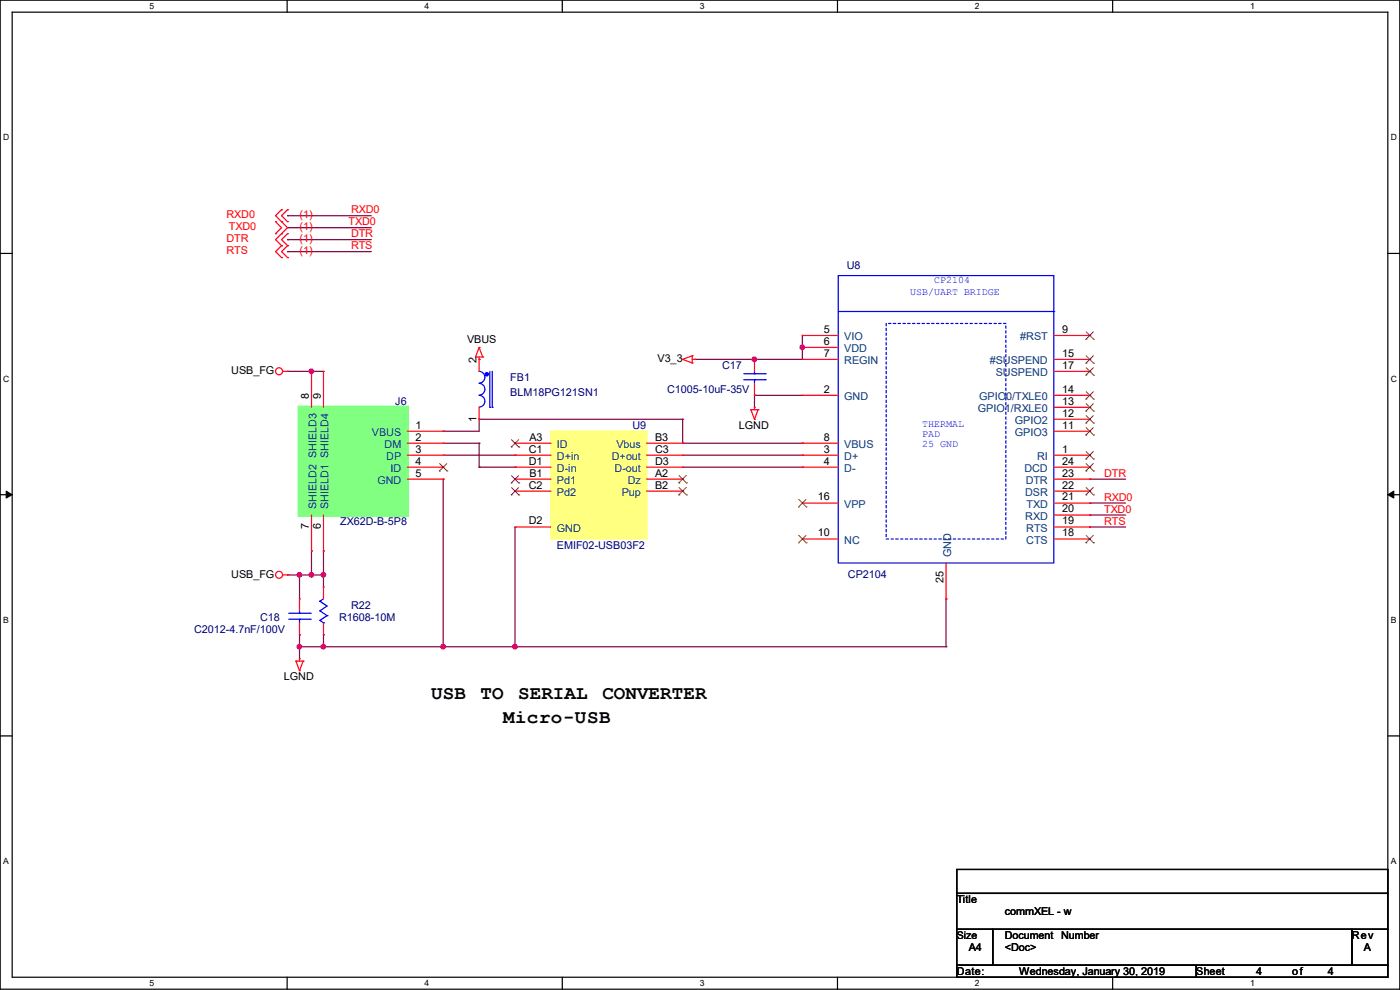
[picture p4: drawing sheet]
<svg xmlns="http://www.w3.org/2000/svg" width="297mm" height="210mm" viewBox="0 0 297 210" stroke-linecap="round" stroke-linejoin="round" font-family="sans-serif">
<path d="M0 0h297v209.8h-297zM2.6 2.6h291.8v204.7h-291.8z" fill="none" stroke="#000" stroke-width=".25"/>
<g fill="#fff">
<path d="M31.7 .3h1v2h-1z"/>
<path d="M31.7 207.6h1v1.9h-1z"/>
</g>
<path d="M60.9 0v2.6M60.9 207.3v2.5" fill="none" stroke="#000" stroke-width=".25"/>
<g fill="#fff">
<path d="M90.1 .3h1v2h-1z"/>
<path d="M90.1 207.6h1v1.9h-1z"/>
</g>
<path d="M119.3 0v2.6M119.3 207.3v2.5" fill="none" stroke="#000" stroke-width=".25"/>
<g fill="#fff">
<path d="M148.5 .3h.9v2h-.9z"/>
<path d="M148.5 207.6h.9v1.9h-.9z"/>
</g>
<path d="M177.7 0v2.6M177.7 207.3v2.5" fill="none" stroke="#000" stroke-width=".25"/>
<g fill="#fff">
<path d="M206.8 .3h1v2h-1z"/>
<path d="M206.8 207.6h1v1.9h-1z"/>
</g>
<path d="M236.1 0v2.6M236.1 207.3v2.5" fill="none" stroke="#000" stroke-width=".25"/>
<g fill="#fff">
<path d="M265.2 .3h1v2h-1z"/>
<path d="M265.2 207.6h1v1.9h-1z"/>
<path d="M.7 28.2h1.2v1.9h-1.2z"/>
<path d="M295.1 28.2h1.2v1.9h-1.2z"/>
<path d="M.7 79.3h1.2v2h-1.2z"/>
<path d="M295.1 79.3h1.2v2h-1.2z"/>
</g>
<path d="M0 53.8h2.6M294.4 53.8h2.6" fill="none" stroke="#000" stroke-width=".25"/>
<g fill="#fff">
<path d="M.7 130.5h1.2v2h-1.2z"/>
<path d="M295.1 130.5h1.1v2h-1.1z"/>
</g>
<path d="M0 104.9h2.6M294.4 104.9h2.6" fill="none" stroke="#000" stroke-width=".25"/>
<path d="M1.3 104.2l1.3 .7-1.3 .8zM294.4 104.9l1.3-.7v1.5z" fill="#000" stroke="#000" stroke-width=".21"/>
<g fill="#fff">
<path d="M.7 181.7h1.2v2h-1.2z"/>
<path d="M295.1 181.7h1.1v2h-1.1z"/>
</g>
<path d="M0 156.1h2.6M294.4 156.1h2.6M203 184.4h91.4v5.1h-91.4zM203 189.5h91.4v7.6h-91.4zM203 197.1h7.6v7.7h-7.6zM210.6 197.1h76.2v7.7h-76.2zM286.8 197.1h7.6v7.7h-7.6zM203 204.8h50.8v2.5h-50.8zM253.8 204.8h40.6v2.5h-40.6z" fill="none" stroke="#000" stroke-width=".25"/>
<g fill="none" stroke="#800040" stroke-width=".25">
<path d="M61 45.8h.1M61 48.3h.1M61 50.8h.1M61 53.4h.1M61 45.8h17.8M61 48.3h17.8M61 50.8h17.8M61 53.4h17.8M61 78.8h.1M61 78.8h7.6M66.1 78.8h.1M147.4 76.2h.1"/>
<path d="M160.1 76.2h.1M170.2 71.2h.1M170.2 73.7h.1M170.2 71.2v5h-22.8M94 91.5h.1M94 96.6h15.3M94 94h7.6M101.6 88.9h.1M101.6 94h.1M101.6 99.1h.1M101.6 88.9v2.6h-7.6M101.6 94v5.1"/>
<path d="M101.6 99.1h7.7M101.6 88.9h43.2M109.3 96.6h.1M109.3 99.1h.1M144.8 88.9h.1M144.8 94h.1M144.8 96.6h25.4M144.8 99.1h25.4M144.8 94h25.4M144.8 88.9v5.1M160.1 83.9h.1M160.1 83.9h10.1"/>
<path d="M160.1 83.9v2.5M170.2 96.6h.1M170.2 99.1h.1M170.2 94h.1M66.1 116.9h.1M66.1 116.9v5.1M68.6 116.9h.1M68.6 116.9v7.6M94 101.6h.1M94 101.6v35.6M109.3 111.8v25.4M231.2 101.6h.1"/>
<path d="M231.2 106.7h.1M231.2 109.3h.1M231.2 111.8h.1M231.2 101.6h7.6M231.2 106.7h7.6M231.2 109.3h7.6M231.2 111.8h7.6M61 122h.1M61 122h7.6M63.5 122h.1M63.5 134.7h.1M63.5 137.2h.1"/>
<path d="M63.5 122v5M63.5 134.7v5M63.5 137.2h137.2M66.1 122h.1M68.6 122h.1M68.6 134.7h.1M68.6 137.2h.1M68.6 134.7v2.5M109.3 137.2h.1M200.7 127h.1M200.7 137.2h.1M200.7 127v10.2"/>
</g>
<g fill="#f0f" stroke="#f0f" stroke-width=".25">
<circle cx="66.1" cy="78.8" r=".49"/>
<circle cx="68.6" cy="121.9" r=".49"/>
<circle cx="66.1" cy="121.9" r=".49"/>
<circle cx="63.5" cy="121.9" r=".49"/>
<circle cx="63.5" cy="137.2" r=".49"/>
<circle cx="170.2" cy="73.7" r=".49"/>
<circle cx="160" cy="76.2" r=".49"/>
<circle cx="94" cy="137.2" r=".49"/>
<circle cx="68.6" cy="137.2" r=".49"/>
<circle cx="109.2" cy="137.2" r=".49"/>
</g>
<g fill="none" stroke="#f00" stroke-width=".25">
<path d="M58.5 47h.1M58.5 49.6h.1M58.5 47l1.2 1.3-1.2 1.3M59.7 49.6h.1M59.7 47h.1M59.7 44.5h.1M59.7 52.1h.1M59.7 54.7h.1M59.7 44.5l-1.2 1.3 2.5 2.5-2.5 2.5 1.2 1.3M59.7 52.1l-1.2 1.3 1.2 1.3M61 47h.1M61 44.5h.1"/>
<path d="M61 52.1h.1M61 49.6h.1M61 54.7h.1M61 44.5l-1.3 1.3 1.3 1.2M61 49.6l-1.3 1.2 1.3 1.3M61 52.1l-1.3 1.3 1.3 1.3M60 78.8h1M61 78.8h.1M66.1 78.8h.1M66.1 78.8v7.6M68.6 78.8h.1M68.6 78.8v7.6"/>
<path d="M100.9 75.7h.1M100.9 75.7h1.5M101.6 76.2h.1M101.6 73.7h.1M101.6 75.7v3.1M101.6 73.7l-.7 2M101.6 73.7l.8 2M102.4 75.7h.1M144.8 76.2h.1M144.8 76.2l2.1 .8M146.9 77h.1M146.9 75.5h.1"/>
<path d="M146.9 75.5v1.5M146.9 76.2h.5M146.9 75.5l-2.1 .7M147.4 76.2h.1M160.1 76.2h.1M160.1 76.2v2.6M170.2 73.7h.1M170.2 76.2h.1M170.2 71.2h.1M170.2 76.2h7.6M170.2 73.7h7.6M170.2 71.2h7.6"/>
<path d="M223.6 78.8h7.6M223.6 76.2h7.6M223.6 71.2h7.6M231.2 71.2h.1M231.2 76.2h.1M231.2 78.8h.1M86.4 94h7.6M86.4 96.6h7.6M86.4 99.1h7.6M86.4 91.5h7.6M94 91.5h.1M94 99.1h.1"/>
<path d="M94 96.6h.1M94 94h.1M101.6 88.9h.1M101.6 86.4v2.5M109.3 94h.1M109.3 99.1h.1M109.3 96.6h.1M109.3 94h7.6M109.3 96.6h7.6M109.3 99.1h7.6M137.2 94h7.6M137.2 96.6h7.6"/>
<path d="M137.2 99.1h7.6M144.8 96.6h.1M144.8 94h.1M144.8 99.1h.1M159.3 86.9h.1M159.3 86.9h1.5M159.3 86.9l.8 2M160.1 86.4h.1M160.1 88.9h.1M160.1 83.9h.1M160.1 81.3v2.6M160.1 86.4v.5"/>
<path d="M160.8 86.9h.1M160.8 86.9l-.7 2M170.2 83.9h.1M170.2 94h.1M170.2 96.6h.1M170.2 99.1h.1M170.2 83.9h7.6M170.2 94h7.6M170.2 96.6h7.6M170.2 99.1h7.6M223.6 83.9h7.6M223.6 96.6h7.6"/>
<path d="M223.6 99.1h7.6M223.6 86.4h7.6M223.6 88.9h7.6M223.6 91.5h7.6M231.2 83.9h.1M231.2 86.4h.1M231.2 88.9h.1M231.2 91.5h.1M231.2 96.6h.1M231.2 99.1h.1M66.1 116.9h.1M66.1 109.3v7.6"/>
<path d="M68.6 116.9h.1M68.6 109.3v7.6M86.4 101.6h7.6M94 101.6h.1M109.3 111.8h.1M109.3 104.2h.1M109.3 101.6h.1M109.3 101.6h7.6M109.3 104.2h7.6M109.3 111.8h7.6M137.2 101.6h7.6M137.2 104.2h7.6"/>
<path d="M144.8 104.2h.1M144.8 101.6h.1M170.2 106.7h.1M170.2 114.3h.1M170.2 106.7h7.6M170.2 114.3h7.6M200.7 119.4v7.6M223.6 106.7h7.6M223.6 114.3h7.6M223.6 101.6h7.6M223.6 104.2h7.6M223.6 109.3h7.6"/>
<path d="M223.6 111.8h7.6M231.2 101.6h.1M231.2 104.2h.1M231.2 106.7h.1M231.2 109.3h.1M231.2 111.8h.1M231.2 114.3h.1M60 122h1M61 122h.1M63.5 139.7h.1M63.5 127h.1M63.5 134.7h.1"/>
<path d="M63.5 127v2.6M63.5 132.1v2.6M63.5 139.7v.6M68.6 124.5h.1M68.6 134.7h.1M68.6 124.5v2.5M68.6 132.1v2.6M200.7 127h.1M62.8 140.3h.1M62.8 140.3h1.5M62.8 140.3l.7 2M63.5 142.3h.1"/>
<path d="M64.3 140.3h.1M64.3 140.3l-.8 2"/>
<circle cx="59.2" cy="78.8" r=".74"/>
<circle cx="59.2" cy="121.9" r=".74"/>
</g>
<g fill="none" stroke="#00f" stroke-width=".25">
<path d="M177.8 58.5h45.8v60.9h-45.8zM101.6 78.8a1.25 1.25 0 0 1 1.3 1.2 1.25 1.25 0 0 1-1.3 1.3M103.9 78.8v7.6M104.4 78.8v7.6M157.8 79.3h4.5M160.1 79.3h.1M160.1 78.8v.5M162.3 79.3h.1M177.8 66.1h45.8M223.6 66.1h.1M101.6 81.3a1.25 1.25 0 0 1 1.3 1.3 1.25 1.25 0 0 1-1.3 1.2M101.6 83.9a1.25 1.25 0 0 1 1.3 1.2 1.25 1.25 0 0 1-1.3 1.3"/>
<path d="M103.9 86.4h.1M104.4 86.4h.1M157.8 80.6h4.5M160.1 80.6h.1M160.1 80.6v.7M162.3 80.6h.1M61.3 131.4h4.5M61.3 130.1h4.5M63.5 130.1h.1M63.5 131.4h.1M63.5 129.6v.5M63.5 131.4v.7"/>
<path d="M65.8 131.4h.1M65.8 130.1h.1M67.9 127.6h.1M67.9 129.6h.1M67.9 131.6h.1M67.9 127.6l1.5 1-1.5 1M67.9 129.6l1.5 1M67.9 131.6l.7 .5M68.6 132.1h.1M68.6 127l-.7 .6M69.4 130.6h.1M69.4 130.6l-1.5 1"/>
</g>
<path d="M188 68.6h25.4v45.7h-25.4z" fill="none" stroke="#00f" stroke-width=".25" stroke-dasharray=".5"/>
<g fill="none" stroke="#804000" stroke-width=".21">
<path d="M230.4 72h.1M230.4 77h.1M230.4 79.6h.1M230.4 70.4l1.6 1.6M230.4 75.5l1.6 1.5M230.4 78l1.6 1.6M231.9 70.4l-1.5 1.6M231.9 75.5l-1.5 1.5M231.9 78l-1.5 1.6M232 72h.1M232 77h.1M232 79.6h.1"/>
<path d="M93.2 99.9h.1M93.3 98.3l1.5 1.6M94.8 98.3l-1.6 1.6M94.8 99.9h.1M108.5 94.8h.1M108.5 93.3l1.6 1.5M110 93.3l-1.5 1.5M110.1 94.8h.1M230.4 84.7h.1M230.4 87.2h.1M230.4 89.7h.1M230.4 92.3h.1"/>
<path d="M230.4 97.4h.1M230.4 99.9h.1M230.4 83.1l1.6 1.6M230.4 85.6l1.6 1.6M230.4 88.2l1.6 1.5M230.4 90.7l1.6 1.6M230.4 95.8l1.6 1.6M230.4 98.3l1.6 1.6M231.9 83.1l-1.5 1.6M231.9 85.6l-1.5 1.6M231.9 88.2l-1.5 1.5M231.9 90.7l-1.5 1.6"/>
<path d="M231.9 95.8l-1.5 1.6M231.9 98.3l-1.5 1.6M232 84.7h.1M232 87.2h.1M232 89.7h.1M232 92.3h.1M232 97.4h.1M232 99.9h.1M108.5 105h.1M108.5 102.4h.1M108.5 103.4l1.6 1.6M108.5 100.9l1.6 1.5"/>
<path d="M110 103.4l-1.5 1.6M110 100.9l-1.5 1.5M110.1 105h.1M110.1 102.4h.1M144 105h.1M144 102.4h.1M144.1 103.4l1.5 1.6M144.1 100.9l1.5 1.5M145.6 103.4l-1.6 1.6M145.6 100.9l-1.6 1.5M145.6 105h.1M145.6 102.4h.1"/>
<path d="M169.4 107.5h.1M169.4 115.1h.1M169.5 106l1.5 1.5M169.5 113.6l1.5 1.5M171 106l-1.6 1.5M171 113.6l-1.6 1.5M171 107.5h.1M171 115.1h.1M230.4 105h.1M230.4 115.1h.1M230.4 103.4l1.6 1.6M230.4 113.6l1.6 1.5"/>
<path d="M231.9 103.4l-1.5 1.6M231.9 113.6l-1.5 1.5M232 105h.1M232 115.1h.1"/>
</g>
<path d="M116.9 91.5h20.3v22.8h-20.3z" fill="none" stroke="#ffff80" stroke-width=".25"/>
<path d="M116.9 91.5h20.3v22.8h-20.3z" fill-rule="evenodd" fill="#ffff80" stroke="#ffff80" stroke-width=".25"/>
<path d="M63.5 86.4h22.9v22.9h-22.9zM71.2 88.9h2.5v17.8h-2.5z" fill="none" stroke="#80ff80" stroke-width=".76"/>
<path d="M63.5 86.4h22.9v22.9h-22.9z" fill-rule="evenodd" fill="#80ff80" stroke="#80ff80" stroke-width=".25"/>
<circle cx="103.3" cy="79.4" r=".36" fill="#00f" stroke="#00f" stroke-width=".25"/>
<g font-size="4.1">
<text x="91.5" y="148.3">USB</text>
<text x="101.9" y="148.3">TO</text>
<text x="109.9" y="148.3">SERIAL</text>
<text x="127.8" y="148.3">CONVERTER</text>
<text x="106.7" y="153.3">Micro-USB</text>
</g>
<g font-size="2.3" fill="#f00">
<text x="48" y="46.3">RXD0</text>
<text x="63.5" y="46.3">(1)</text>
<text x="74" y="47.8">TXD0</text>
<text x="74.5" y="45.3">RXD0</text>
<text x="48" y="51.4">DTR</text>
<text x="48" y="53.9">RTS</text>
<text x="48.6" y="48.9">TXD0</text>
<text x="63.5" y="51.4">(1)</text>
<text x="63.5" y="53.9">(1)</text>
<text x="63.5" y="48.9">(1)</text>
<text x="74.5" y="50.3">DTR</text>
<text x="74.5" y="52.9">RTS</text>
<text x="234.2" y="101.1">DTR</text>
<text x="234.2" y="106.2">RXD0</text>
<text x="234.2" y="108.8">TXD0</text>
<text x="234.2" y="111.3">RTS</text>
</g>
<g font-size="2.3" fill="#000080">
<text x="179.6" y="57">U8</text>
<text x="108.2" y="80.9">FB1</text>
<text x="108.2" y="83.9">BLM18PG121SN1</text>
<text x="141.5" y="83.4">C1005-10uF-35V</text>
<text x="153.2" y="78.3">C17</text>
<text x="83.9" y="85.9">J6</text>
<text x="134.2" y="91">U9</text>
<text x="72.2" y="111.3">ZX62D-B-5P8</text>
<text x="118.2" y="116.4">EMIF02-USB03F2</text>
<text x="179.9" y="122.5">CP2104</text>
<text x="55.2" y="131.7">C18</text>
<text x="71.9" y="131.7">R1608-10M</text>
<text x="74.5" y="129.1">R22</text>
<text x="41.2" y="134.2">C2012-4.7nF/100V</text>
</g>
<g font-size="2.3">
<text x="174.8" y="70.6">5</text>
<text x="225.3" y="70.6">9</text>
<text x="99.1" y="72.7">VBUS</text>
<text x="101.1" y="77" transform="rotate(-90 101.1 77)">2</text>
<text x="139.5" y="76.8">V3_3</text>
<text x="174.8" y="73.2">6</text>
<text x="174.8" y="75.7">7</text>
<text x="225.3" y="75.7">15</text>
<text x="49.1" y="79.3">USB_FG</text>
<text x="174.8" y="83.3">2</text>
<text x="225.3" y="78.2">17</text>
<text x="225.3" y="83.3">14</text>
<text x="65.5" y="84.6" transform="rotate(-90 65.5 84.6)">8</text>
<text x="68.1" y="84.6" transform="rotate(-90 68.1 84.6)">9</text>
<text x="101.1" y="89.5" transform="rotate(-90 101.1 89.5)">1</text>
<text x="225.3" y="85.9">13</text>
<text x="225.3" y="88.4">12</text>
<text x="88.2" y="90.9">1</text>
<text x="88.2" y="93.5">2</text>
<text x="112.3" y="93.5">A3</text>
<text x="139" y="93.5">B3</text>
<text x="156.8" y="91">LGND</text>
<text x="174.8" y="93.5">8</text>
<text x="225.3" y="90.9">11</text>
<text x="88.2" y="98.6">4</text>
<text x="88.2" y="96">3</text>
<text x="88.2" y="101.1">5</text>
<text x="112.2" y="98.6">D1</text>
<text x="112.2" y="96">C1</text>
<text x="112.3" y="101.1">B1</text>
<text x="139" y="96">C3</text>
<text x="139" y="101.1">A2</text>
<text x="139" y="98.6">D3</text>
<text x="174.8" y="96">3</text>
<text x="174.8" y="98.6">4</text>
<text x="225.3" y="96">1</text>
<text x="225.3" y="98.6">24</text>
<text x="225.3" y="101.1">23</text>
<text x="112.2" y="103.6">C2</text>
<text x="139" y="103.6">B2</text>
<text x="173.5" y="106.2">16</text>
<text x="225.3" y="103.6">22</text>
<text x="225.3" y="106.2">21</text>
<text x="65.5" y="112.3" transform="rotate(-90 65.5 112.3)">7</text>
<text x="68.1" y="112.3" transform="rotate(-90 68.1 112.3)">6</text>
<text x="112.2" y="111.3">D2</text>
<text x="173.5" y="113.8">10</text>
<text x="225.3" y="108.7">20</text>
<text x="225.3" y="111.3">19</text>
<text x="225.3" y="113.8">18</text>
<text x="49.1" y="122.5">USB_FG</text>
<text x="200.2" y="123.7" transform="rotate(-90 200.2 123.7)">25</text>
<text x="60.2" y="144.4">LGND</text>
<text x="203" y="191.6">Title</text>
<text x="213.2" y="194.1">commXEL - w</text>
<text x="205.5" y="201.8">A4</text>
<text x="213.1" y="199.2">Document</text>
<text x="213.2" y="201.8">&lt;Doc&gt;</text>
<text x="225.1" y="199.2">Number</text>
<text x="286.8" y="199.2">Rev</text>
<text x="289.4" y="201.8">A</text>
<text x="203" y="206.8">Date:</text>
<text x="216.2" y="206.8">Wednesday, January 30, 2019</text>
<text x="253.8" y="206.8">Sheet</text>
<text x="266.5" y="206.8">4</text>
<text x="274.1" y="206.8">of</text>
<text x="281.7" y="206.8">4</text>
</g>
<g font-size="2.3" fill="#004080">
<text x="179.1" y="74.8">VDD</text>
<text x="179.1" y="77.3">REGIN</text>
<text x="179.1" y="72.2">VIO</text>
<text x="210" y="77.3">#SUSPEND</text>
<text x="216.5" y="72.2">#RST</text>
<text x="211.2" y="79.8">SUSPEND</text>
<text x="179.1" y="84.9">GND</text>
<text x="207.5" y="87.5">GPIO1/RXLE0</text>
<text x="207.7" y="84.9">GPIO0/TXLE0</text>
<text x="78.9" y="92.5">VBUS</text>
<text x="81.6" y="95.1">DM</text>
<text x="118.2" y="95.1">ID</text>
<text x="130.8" y="95.1">Vbus</text>
<text x="179.1" y="95.1">VBUS</text>
<text x="215.3" y="90">GPIO2</text>
<text x="215.3" y="92.5">GPIO3</text>
<text x="82" y="97.6">DP</text>
<text x="82.8" y="100.2">ID</text>
<text x="118.2" y="100.2">D-in</text>
<text x="118.2" y="97.6">D+in</text>
<text x="129.8" y="97.6">D+out</text>
<text x="130.4" y="100.2">D-out</text>
<text x="179.1" y="97.6">D+</text>
<text x="179.1" y="100.2">D-</text>
<text x="217.3" y="100.2">DCD</text>
<text x="220" y="97.6">RI</text>
<text x="67.1" y="108" transform="rotate(-90 67.1 108)">SHIELD2 SHIELD3</text>
<text x="69.7" y="108" transform="rotate(-90 69.7 108)">SHIELD1 SHIELD4</text>
<text x="80.1" y="102.7">GND</text>
<text x="118.2" y="105.2">Pd2</text>
<text x="118.2" y="102.7">Pd1</text>
<text x="131.9" y="105.2">Pup</text>
<text x="133.2" y="102.7">Dz</text>
<text x="179.1" y="107.8">VPP</text>
<text x="217.5" y="105.2">DSR</text>
<text x="217.6" y="102.7">DTR</text>
<text x="217.8" y="107.8">TXD</text>
<text x="118.2" y="112.9">GND</text>
<text x="217.5" y="110.3">RXD</text>
<text x="217.7" y="112.9">RTS</text>
<text x="179.1" y="115.4">NC</text>
<text x="201.8" y="118.2" transform="rotate(-90 201.8 118.2)">GND</text>
<text x="217.7" y="115.4">CTS</text>
</g>
<text font-size="2.2" x="203" y="199.2">Size</text>
<g font-size="2.1" fill="#00f">
<text x="193.1" y="62.7">USB/UART BRIDGE</text>
<text x="198.2" y="60.1">CP2104</text>
<text x="195.6" y="90.6">THERMAL</text>
<text x="195.6" y="92.7">PAD</text>
<text x="195.6" y="94.8">25 GND</text>
</g>
<g font-size="1.8">
<text x="31.7" y="1.9">5</text>
<text x="90.1" y="1.9">4</text>
<text x="148.5" y="1.9">3</text>
<text x="206.8" y="1.9">2</text>
<text x="265.2" y="1.9">1</text>
<text x=".7" y="29.8">D</text>
<text x="295.1" y="29.8">D</text>
<text x=".7" y="80.9">C</text>
<text x="295.1" y="80.9">C</text>
<text x=".7" y="132.1">B</text>
<text x="295.1" y="132.1">B</text>
<text x=".7" y="183.3">A</text>
<text x="295.1" y="183.3">A</text>
<text x="31.7" y="209.2">5</text>
<text x="90.1" y="209.2">4</text>
<text x="148.5" y="209.2">3</text>
<text x="206.8" y="209.2">2</text>
<text x="265.2" y="209.2">1</text>
</g>
</svg>
